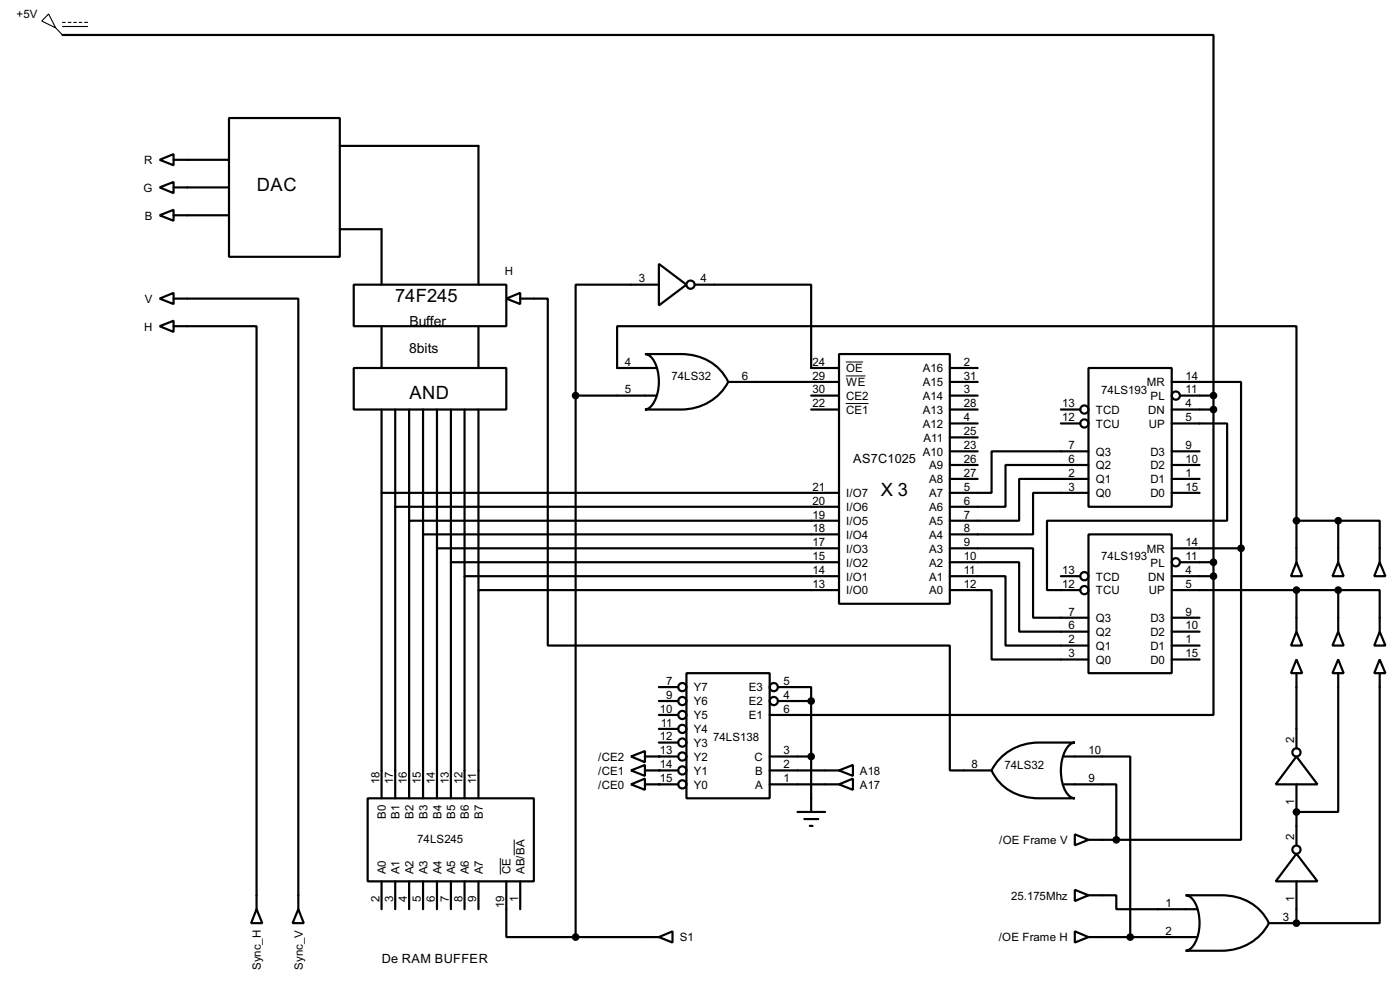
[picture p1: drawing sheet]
<svg xmlns="http://www.w3.org/2000/svg" width="256mm" height="180mm" viewBox="0 0 256 180" stroke-linecap="round" stroke-linejoin="round" font-family="sans-serif">
<g fill="none" stroke="#000" stroke-width=".4">
<path d="M11.5 6.4h210.8v66M29.3 39.4l2.5-1v2zM29.3 34.3l2.5-1v2.1zM29.3 29.3l2.5-1.1v2.1zM31.8 39.4h10.2M31.8 34.3h10.2M31.8 29.3h10.2M42 21.6h20.3v25.4h-20.3zM62.3 26.7h25.4v25.4M29.3 54.7l2.5-1.1v2.1zM29.3 59.7l2.5-1v2.1zM31.8 54.7h22.9v111.7"/>
<path d="M31.8 59.7h15.2v106.7M62.3 42h7.6v10.1M64.8 52.1h28v7.6h-28zM69.9 59.7v7.7M87.7 59.7v7.7M92.8 54.7l2.5-1.1v2.1zM95.3 54.7h5.1v63.5h73.6v22.8h7.7M120.7 48.3l5.1 3.8-5.1 3.8zM120.7 52.1h-15.2v20.3M127.3 52.1h21.3v15.3h5.1M64.8 67.4h28v7.6h-28zM69.9 75v15.2"/>
<path d="M72.4 75v17.8M75 75v20.3M77.5 75v22.8M80.1 75v25.4M82.6 75v27.9M85.1 75v30.5M87.7 75v33M105.5 72.4h14.7M105.5 72.4v99.1M118.2 64.8h6.6a9.2 9.2 0 0 1 8.6 5.1 9.6 9.6 0 0 1-8.6 5.1h-6.6a2.32 2.32 0 0 0 1.7-1.5 8.3 8.3 0 0 0-.4-7.9l-.9-.7zM120.2 67.4h-7.1v-7.7h124.4v35.6M133.4 69.9h20.3"/>
<path d="M148.6 72.4h5.1M148.6 75h5.1M153.7 64.8h20.3v45.7h-20.3zM174 72.4h5.1M174 75h5.1M174 69.9h5.1M174 77.5h5.1M174 67.4h5.1M194.4 75h3.5M194.4 77.5h3.5M199.4 67.4h15.3v25.4h-15.3zM214.7 77.5h10.1v17.8h-33v12.7h6.1"/>
<path d="M214.7 69.9h12.7v30.5M214.7 75h7.6M216.2 72.4h6.1M222.3 72.4v33.1M153.7 90.2h-83.8v55.9M153.7 92.8h-81.3v53.3M153.7 95.3h-78.7v50.8M153.7 97.8h-76.2v48.3M174 87.7h5.1M174 85.1h5.1M174 82.6h5.1M174 80.1h5.1"/>
<path d="M199.4 97.8h15.3v25.4h-15.3zM199.4 90.2h-10.1v7.6h-15.3M199.4 87.7h-12.7v7.6h-12.7M199.4 85.1h-15.2v7.7h-10.2M199.4 82.6h-17.7v7.6h-7.7M214.7 90.2h5.1M214.7 87.7h5.1M214.7 85.1h5.1M214.7 82.6h5.1M237.5 95.3v7.6M237.5 95.3h7.7M245.2 95.3h7.6v7.6"/>
<path d="M245.2 95.3v7.6M153.7 100.4h-73.6v45.7M153.7 102.9h-71.1v43.2M153.7 105.5h-68.6v40.6M153.7 108h-66v38.1M174 108h7.7v12.7h17.7M174 105.5h10.2v12.7h15.2M174 102.9h12.7v12.7h12.7M174 100.4h15.3v12.7h10.1M194.4 105.5h3.5M214.7 105.5h7.6M214.7 100.4h12.7"/>
<path d="M214.7 108h30.5M214.7 118.2h5.1M214.7 115.6h5.1M214.7 113.1h5.1M216.2 102.9h6.1M222.3 105.5v25.4h-81.3M227.4 100.4v53.3h-22.9M237.5 102.9l1.1 2.6h-2.1zM237.5 115.6l1.1 2.6h-2.1zM237.5 108v7.6M245.2 102.9l1 2.6h-2.1zM245.2 115.6l1 2.6h-2.1z"/>
<path d="M245.2 108h7.6v7.6M245.2 108v7.6M252.8 102.9l1 2.6h-2zM252.8 115.6l1 2.6h-2zM115.6 138.5l2.6-1v2zM118.2 138.5h6.1M120.7 128.3h3.6M120.7 130.9h3.6M120.7 125.8h3.6M120.7 135.9h3.6M120.7 133.4h3.6M125.8 123.2h15.2v22.9h-15.2z"/>
<path d="M141 138.5h7.6M142.5 125.8h6.1v2.5M142.5 128.3h6.1M148.6 128.3v20.3M183.3 138.7a9.8 9.8 0 0 1 7-2.8h6.6a2.29 2.29 0 0 0-1.8 1.5 8.5 8.5 0 0 0 .4 7.9l.9 .7 .5 .1h-6.6a9.1 9.1 0 0 1-8.6-5.1l.4-.8zM194.9 138.5h12.2v33M214.7 120.7h5.1M237.5 138.5l3.9 5.1h-7.7zM237.5 120.7l1.1 2.5h-2.1zM237.5 123.2v13.8M245.2 120.7l1 2.5h-2.1zM245.2 123.2v25.4h-7.7"/>
<path d="M252.8 120.7l1 2.5h-2zM252.8 123.2v45.8h-15.3M67.4 146.1h30.4v15.2h-30.4zM115.6 143.6l2.6-1.1v2.1zM115.6 141l2.6-1v2zM118.2 143.6h6.1M118.2 141h6.1M141 143.6h12.7M141 141h12.7M146.1 148.6h5.1M147.4 149.9h2.5M148.4 151.2h.5"/>
<path d="M153.7 143.6l2.6-1.1v2.1zM153.7 141l2.6-1v2zM194.9 143.6h9.6v10.1M196.9 152.7l2.5 1-2.5 1zM199.4 153.7h5.1M237.5 156.3l3.9 5h-7.7zM237.5 143.6v11.1M47 166.4l1.1 2.6h-2.1zM54.7 166.4l1 2.6h-2.1zM69.9 161.3v5.1M72.4 161.3v5.1M75 161.3v5.1"/>
<path d="M77.5 161.3v5.1M80.1 161.3v5.1M82.6 161.3v5.1M85.1 161.3v5.1M87.7 161.3v5.1M92.8 161.3v10.2h12.7M95.3 161.3v5.1M105.5 171.5h15.2M120.7 171.5l2.5-1v2zM196.9 162.9l2.5 1-2.5 1zM196.9 170.5l2.5 1-2.5 1zM199.4 163.9h5.1v2.5h14.8"/>
<path d="M199.4 171.5h19.9M217.2 163.9h6.6a9.2 9.2 0 0 1 8.7 5.1 9.6 9.6 0 0 1-8.7 5h-6.6a2.3 2.3 0 0 0 1.7-1.5 8.3 8.3 0 0 0-.3-7.8l-.9-.8zM232.5 169h5M237.5 161.3v7.7"/>
<circle cx="126.5" cy="52.1" r=".75"/>
<circle cx="198.6" cy="77.5" r=".75"/>
<circle cx="198.6" cy="75" r=".75"/>
<circle cx="215.4" cy="72.4" r=".75"/>
<circle cx="198.6" cy="105.5" r=".75"/>
<circle cx="198.6" cy="108" r=".75"/>
<circle cx="215.4" cy="102.9" r=".75"/>
<circle cx="125" cy="128.3" r=".75"/>
<circle cx="125" cy="138.5" r=".75"/>
<circle cx="125" cy="125.8" r=".75"/>
<circle cx="125" cy="130.9" r=".75"/>
<circle cx="125" cy="135.9" r=".75"/>
<circle cx="125" cy="133.4" r=".75"/>
<circle cx="141.7" cy="128.3" r=".75"/>
<circle cx="141.7" cy="125.8" r=".75"/>
<circle cx="237.5" cy="137.7" r=".75"/>
<circle cx="125" cy="141" r=".75"/>
<circle cx="125" cy="143.6" r=".75"/>
<circle cx="237.5" cy="155.5" r=".75"/>
</g>
<g fill="#000">
<circle cx="120.7" cy="138.5" r=".2"/>
<circle cx="120.7" cy="143.6" r=".2"/>
<circle cx="120.7" cy="141" r=".2"/>
<circle cx="237.5" cy="148.6" r=".2"/>
<circle cx="237.5" cy="169" r=".2"/>
</g>
<path d="M8.9 2.6l1.3 2.5-2.5-1.2zM10.2 5.1l1.3 1.3M11.5 4.1h.5M11.5 4.9h4.6M12.5 4.1h.5M13.5 4.1h.5M14.5 4.1h.5M15.5 4.1h.6" fill="none" stroke="#000" stroke-width=".2"/>
<path d="M155 73.9h4.1M155 68.8h3.6M155 66.3h3.1M91.7 157v3M94.2 153.7v2.9" fill="none" stroke="#000" stroke-width=".18"/>
<g fill="#000" stroke="#000" stroke-width=".4">
<circle cx="105.4" cy="72.4" r=".5"/>
<circle cx="222.3" cy="72.4" r=".5"/>
<circle cx="222.3" cy="75" r=".5"/>
<circle cx="237.5" cy="95.3" r=".5"/>
<circle cx="245.1" cy="95.3" r=".5"/>
<circle cx="222.3" cy="105.5" r=".5"/>
<circle cx="222.3" cy="102.9" r=".5"/>
<circle cx="227.3" cy="100.4" r=".5"/>
<circle cx="237.5" cy="108" r=".5"/>
<circle cx="245.1" cy="108" r=".5"/>
<circle cx="148.6" cy="128.3" r=".5"/>
<circle cx="148.6" cy="138.5" r=".5"/>
<circle cx="204.5" cy="153.7" r=".5"/>
<circle cx="237.5" cy="148.6" r=".5"/>
<circle cx="105.4" cy="171.5" r=".5"/>
<circle cx="207" cy="171.5" r=".5"/>
<circle cx="237.5" cy="169" r=".5"/>
</g>
<g font-size="3.8">
<text x="47.1" y="34.9">DAC</text>
<text x="72.4" y="55.2">74F245</text>
<text x="75" y="73">AND</text>
<text x="161.4" y="90.8">X 3</text>
</g>
<g font-size="2.9">
<text x="75" y="59.6">Buffer</text>
<text x="75" y="64.7">8bits</text>
</g>
<g font-size="2.6">
<text x="156.3" y="84.8">AS7C1025</text>
<text x="69.9" y="176.2">De RAM BUFFER</text>
</g>
<g font-size="2.4">
<text x="3.1" y="3.4">+5V</text>
<text x="26.3" y="35.1">G</text>
<text x="26.4" y="30">R</text>
<text x="26.5" y="40.2">B</text>
<text x="92.5" y="50.4">H</text>
<text x="117" y="51.7">3</text>
<text x="128.3" y="51.7">4</text>
<text x="26.5" y="55.4">V</text>
<text x="26.4" y="60.5">H</text>
<text x="114.5" y="67">4</text>
<text x="114.5" y="72">5</text>
<text x="123" y="69.5">74LS32</text>
<text x="135.9" y="69.5">6</text>
<text x="148.9" y="72">30</text>
<text x="148.9" y="69.5">29</text>
<text x="148.9" y="67">24</text>
<text x="155" y="70.7">WE</text>
<text x="155" y="68.1">OE</text>
<text x="169" y="70.7">A15</text>
<text x="169" y="68.1">A16</text>
<text x="176.6" y="72">3</text>
<text x="176.6" y="69.5">31</text>
<text x="176.6" y="67">2</text>
<text x="210.1" y="70.7">MR</text>
<text x="217.2" y="72">11</text>
<text x="217.2" y="69.5">14</text>
<text x="148.9" y="74.6">22</text>
<text x="155" y="75.8">CE1</text>
<text x="155" y="73.2">CE2</text>
<text x="169" y="75.8">A13</text>
<text x="169" y="73.2">A14</text>
<text x="176.6" y="77.1">4</text>
<text x="176.6" y="74.6">28</text>
<text x="194.6" y="77.1">12</text>
<text x="194.6" y="74.6">13</text>
<text x="200.7" y="75.8">TCD</text>
<text x="201.8" y="72.1">74LS193</text>
<text x="210.3" y="75.8">DN</text>
<text x="210.8" y="73.2">PL</text>
<text x="217.2" y="77.1">5</text>
<text x="217.2" y="74.6">4</text>
<text x="169" y="83.4">A10</text>
<text x="169" y="78.3">A12</text>
<text x="169.2" y="80.8">A11</text>
<text x="176.6" y="82.2">23</text>
<text x="176.6" y="79.7">25</text>
<text x="195.8" y="82.2">7</text>
<text x="200.7" y="83.4">Q3</text>
<text x="200.7" y="78.3">TCU</text>
<text x="210.4" y="78.3">UP</text>
<text x="210.7" y="83.4">D3</text>
<text x="217.2" y="82.2">9</text>
<text x="148.9" y="89.8">21</text>
<text x="170.2" y="88.5">A8</text>
<text x="170.2" y="85.9">A9</text>
<text x="176.6" y="89.8">5</text>
<text x="176.6" y="87.3">27</text>
<text x="176.6" y="84.7">26</text>
<text x="195.8" y="89.8">3</text>
<text x="195.8" y="87.3">2</text>
<text x="195.8" y="84.7">6</text>
<text x="200.7" y="88.5">Q1</text>
<text x="200.7" y="85.9">Q2</text>
<text x="210.7" y="88.5">D1</text>
<text x="210.7" y="85.9">D2</text>
<text x="217.2" y="89.8">15</text>
<text x="217.2" y="87.3">1</text>
<text x="217.2" y="84.7">10</text>
<text x="148.9" y="94.9">19</text>
<text x="148.9" y="92.4">20</text>
<text x="155" y="93.6">I/O6</text>
<text x="155" y="91">I/O7</text>
<text x="170.2" y="93.6">A6</text>
<text x="170.2" y="91">A7</text>
<text x="176.6" y="94.9">7</text>
<text x="176.6" y="92.4">6</text>
<text x="200.7" y="91">Q0</text>
<text x="210.7" y="91">D0</text>
<text x="148.9" y="100">17</text>
<text x="148.9" y="97.4">18</text>
<text x="155" y="101.2">I/O3</text>
<text x="155" y="98.6">I/O4</text>
<text x="155" y="96.1">I/O5</text>
<text x="170.2" y="101.2">A3</text>
<text x="170.2" y="98.6">A4</text>
<text x="170.2" y="96.1">A5</text>
<text x="176.6" y="100">9</text>
<text x="176.6" y="97.4">8</text>
<text x="210.1" y="101.2">MR</text>
<text x="217.2" y="100">14</text>
<text x="148.9" y="107.6">13</text>
<text x="148.9" y="105.1">14</text>
<text x="148.9" y="102.5">15</text>
<text x="155" y="106.3">I/O1</text>
<text x="155" y="103.7">I/O2</text>
<text x="170.2" y="106.3">A1</text>
<text x="170.2" y="103.7">A2</text>
<text x="176.6" y="107.6">12</text>
<text x="176.6" y="105.1">11</text>
<text x="176.6" y="102.5">10</text>
<text x="194.6" y="107.6">12</text>
<text x="194.6" y="105.1">13</text>
<text x="200.7" y="106.3">TCD</text>
<text x="201.8" y="102.6">74LS193</text>
<text x="210.3" y="106.3">DN</text>
<text x="210.8" y="103.7">PL</text>
<text x="217.2" y="107.6">5</text>
<text x="217.2" y="105.1">4</text>
<text x="217.2" y="102.5">11</text>
<text x="155" y="108.8">I/O0</text>
<text x="170.2" y="108.8">A0</text>
<text x="195.8" y="112.7">7</text>
<text x="200.7" y="113.9">Q3</text>
<text x="200.7" y="108.8">TCU</text>
<text x="210.4" y="108.8">UP</text>
<text x="210.7" y="113.9">D3</text>
<text x="217.2" y="112.7">9</text>
<text x="195.8" y="117.8">2</text>
<text x="195.8" y="115.2">6</text>
<text x="200.7" y="119">Q1</text>
<text x="200.7" y="116.4">Q2</text>
<text x="210.7" y="119">D1</text>
<text x="210.7" y="116.4">D2</text>
<text x="217.2" y="117.8">1</text>
<text x="217.2" y="115.2">10</text>
<text x="122.1" y="125.4">7</text>
<text x="143.6" y="125.4">5</text>
<text x="195.8" y="120.3">3</text>
<text x="200.7" y="121.5">Q0</text>
<text x="210.7" y="121.5">D0</text>
<text x="217.2" y="120.3">15</text>
<text x="120.9" y="130.5">10</text>
<text x="122.1" y="127.9">9</text>
<text x="127.1" y="131.7">Y5</text>
<text x="127.1" y="129.1">Y6</text>
<text x="127.1" y="126.6">Y7</text>
<text x="137.2" y="131.7">E1</text>
<text x="137.2" y="129.1">E2</text>
<text x="137.2" y="126.6">E3</text>
<text x="143.6" y="130.5">6</text>
<text x="143.6" y="127.9">4</text>
<text x="120.9" y="135.5">12</text>
<text x="121.1" y="133">11</text>
<text x="127.1" y="136.7">Y3</text>
<text x="127.1" y="134.2">Y4</text>
<text x="130.7" y="135.6">74LS138</text>
<text x="237.1" y="135.9" transform="rotate(-90 237.1 135.9)">2</text>
<text x="69.5" y="143.5" transform="rotate(-90 69.5 143.5)">18</text>
<text x="72" y="143.5" transform="rotate(-90 72 143.5)">17</text>
<text x="74.5" y="143.6" transform="rotate(-90 74.5 143.6)">16</text>
<text x="77.1" y="143.6" transform="rotate(-90 77.1 143.6)">15</text>
<text x="79.6" y="143.6" transform="rotate(-90 79.6 143.6)">14</text>
<text x="82.2" y="143.5" transform="rotate(-90 82.2 143.5)">13</text>
<text x="84.7" y="143.6" transform="rotate(-90 84.7 143.6)">12</text>
<text x="87.2" y="143.6" transform="rotate(-90 87.2 143.6)">11</text>
<text x="109.6" y="141.8">/CE1</text>
<text x="109.6" y="139.3">/CE2</text>
<text x="120.9" y="143.2">15</text>
<text x="120.9" y="140.6">14</text>
<text x="120.9" y="138.1">13</text>
<text x="127.1" y="141.8">Y1</text>
<text x="127.1" y="139.3">Y2</text>
<text x="138.2" y="139.3">C</text>
<text x="138.3" y="141.8">B</text>
<text x="143.6" y="143.2">1</text>
<text x="143.6" y="140.6">2</text>
<text x="143.6" y="138.1">3</text>
<text x="157.5" y="141.8">A18</text>
<text x="178" y="140.6">8</text>
<text x="184" y="140.7">74LS32</text>
<text x="199.4" y="143.2">9</text>
<text x="199.4" y="138.1">10</text>
<text x="70.7" y="149.9" transform="rotate(-90 70.7 149.9)">B0</text>
<text x="73.2" y="149.9" transform="rotate(-90 73.2 149.9)">B1</text>
<text x="75.8" y="149.9" transform="rotate(-90 75.8 149.9)">B2</text>
<text x="78.3" y="149.9" transform="rotate(-90 78.3 149.9)">B3</text>
<text x="80.9" y="149.9" transform="rotate(-90 80.9 149.9)">B4</text>
<text x="83.4" y="149.9" transform="rotate(-90 83.4 149.9)">B5</text>
<text x="85.9" y="149.9" transform="rotate(-90 85.9 149.9)">B6</text>
<text x="88.5" y="149.9" transform="rotate(-90 88.5 149.9)">B7</text>
<text x="109.6" y="144.4">/CE0</text>
<text x="127.1" y="144.4">Y0</text>
<text x="138.3" y="144.4">A</text>
<text x="157.5" y="144.4">A17</text>
<text x="237.1" y="147.2" transform="rotate(-90 237.1 147.2)">1</text>
<text x="76.5" y="154.3">74LS245</text>
<text x="183.1" y="154.5">/OE Frame V</text>
<text x="237.1" y="153.7" transform="rotate(-90 237.1 153.7)">2</text>
<text x="70.7" y="160" transform="rotate(-90 70.7 160)">A0</text>
<text x="73.2" y="160" transform="rotate(-90 73.2 160)">A1</text>
<text x="75.8" y="160" transform="rotate(-90 75.8 160)">A2</text>
<text x="78.3" y="160" transform="rotate(-90 78.3 160)">A3</text>
<text x="80.9" y="160" transform="rotate(-90 80.9 160)">A4</text>
<text x="83.4" y="160" transform="rotate(-90 83.4 160)">A5</text>
<text x="85.9" y="160" transform="rotate(-90 85.9 160)">A6</text>
<text x="88.5" y="160" transform="rotate(-90 88.5 160)">A7</text>
<text x="93.5" y="160" transform="rotate(-90 93.5 160)">CE</text>
<text x="96.1" y="160" transform="rotate(-90 96.1 160)">AB/BA</text>
<text x="69.5" y="165" transform="rotate(-90 69.5 165)">2</text>
<text x="72" y="165" transform="rotate(-90 72 165)">3</text>
<text x="74.6" y="165" transform="rotate(-90 74.6 165)">4</text>
<text x="77.1" y="165" transform="rotate(-90 77.1 165)">5</text>
<text x="79.6" y="165" transform="rotate(-90 79.6 165)">6</text>
<text x="82.2" y="165" transform="rotate(-90 82.2 165)">7</text>
<text x="84.7" y="165" transform="rotate(-90 84.7 165)">8</text>
<text x="87.3" y="165" transform="rotate(-90 87.3 165)">9</text>
<text x="92.4" y="166.2" transform="rotate(-90 92.4 166.2)">19</text>
<text x="94.9" y="165" transform="rotate(-90 94.9 165)">1</text>
<text x="185.3" y="164.7">25.175Mhz</text>
<text x="213.5" y="166">1</text>
<text x="237.1" y="165" transform="rotate(-90 237.1 165)">1</text>
<text x="124.5" y="172.3">S1</text>
<text x="183" y="172.3">/OE Frame H</text>
<text x="213.5" y="171.1">2</text>
<text x="235" y="168.6">3</text>
<text x="47.8" y="177.6" transform="rotate(-90 47.8 177.6)">Sync_H</text>
<text x="55.5" y="177.5" transform="rotate(-90 55.5 177.5)">Sync_V</text>
</g>
</svg>
